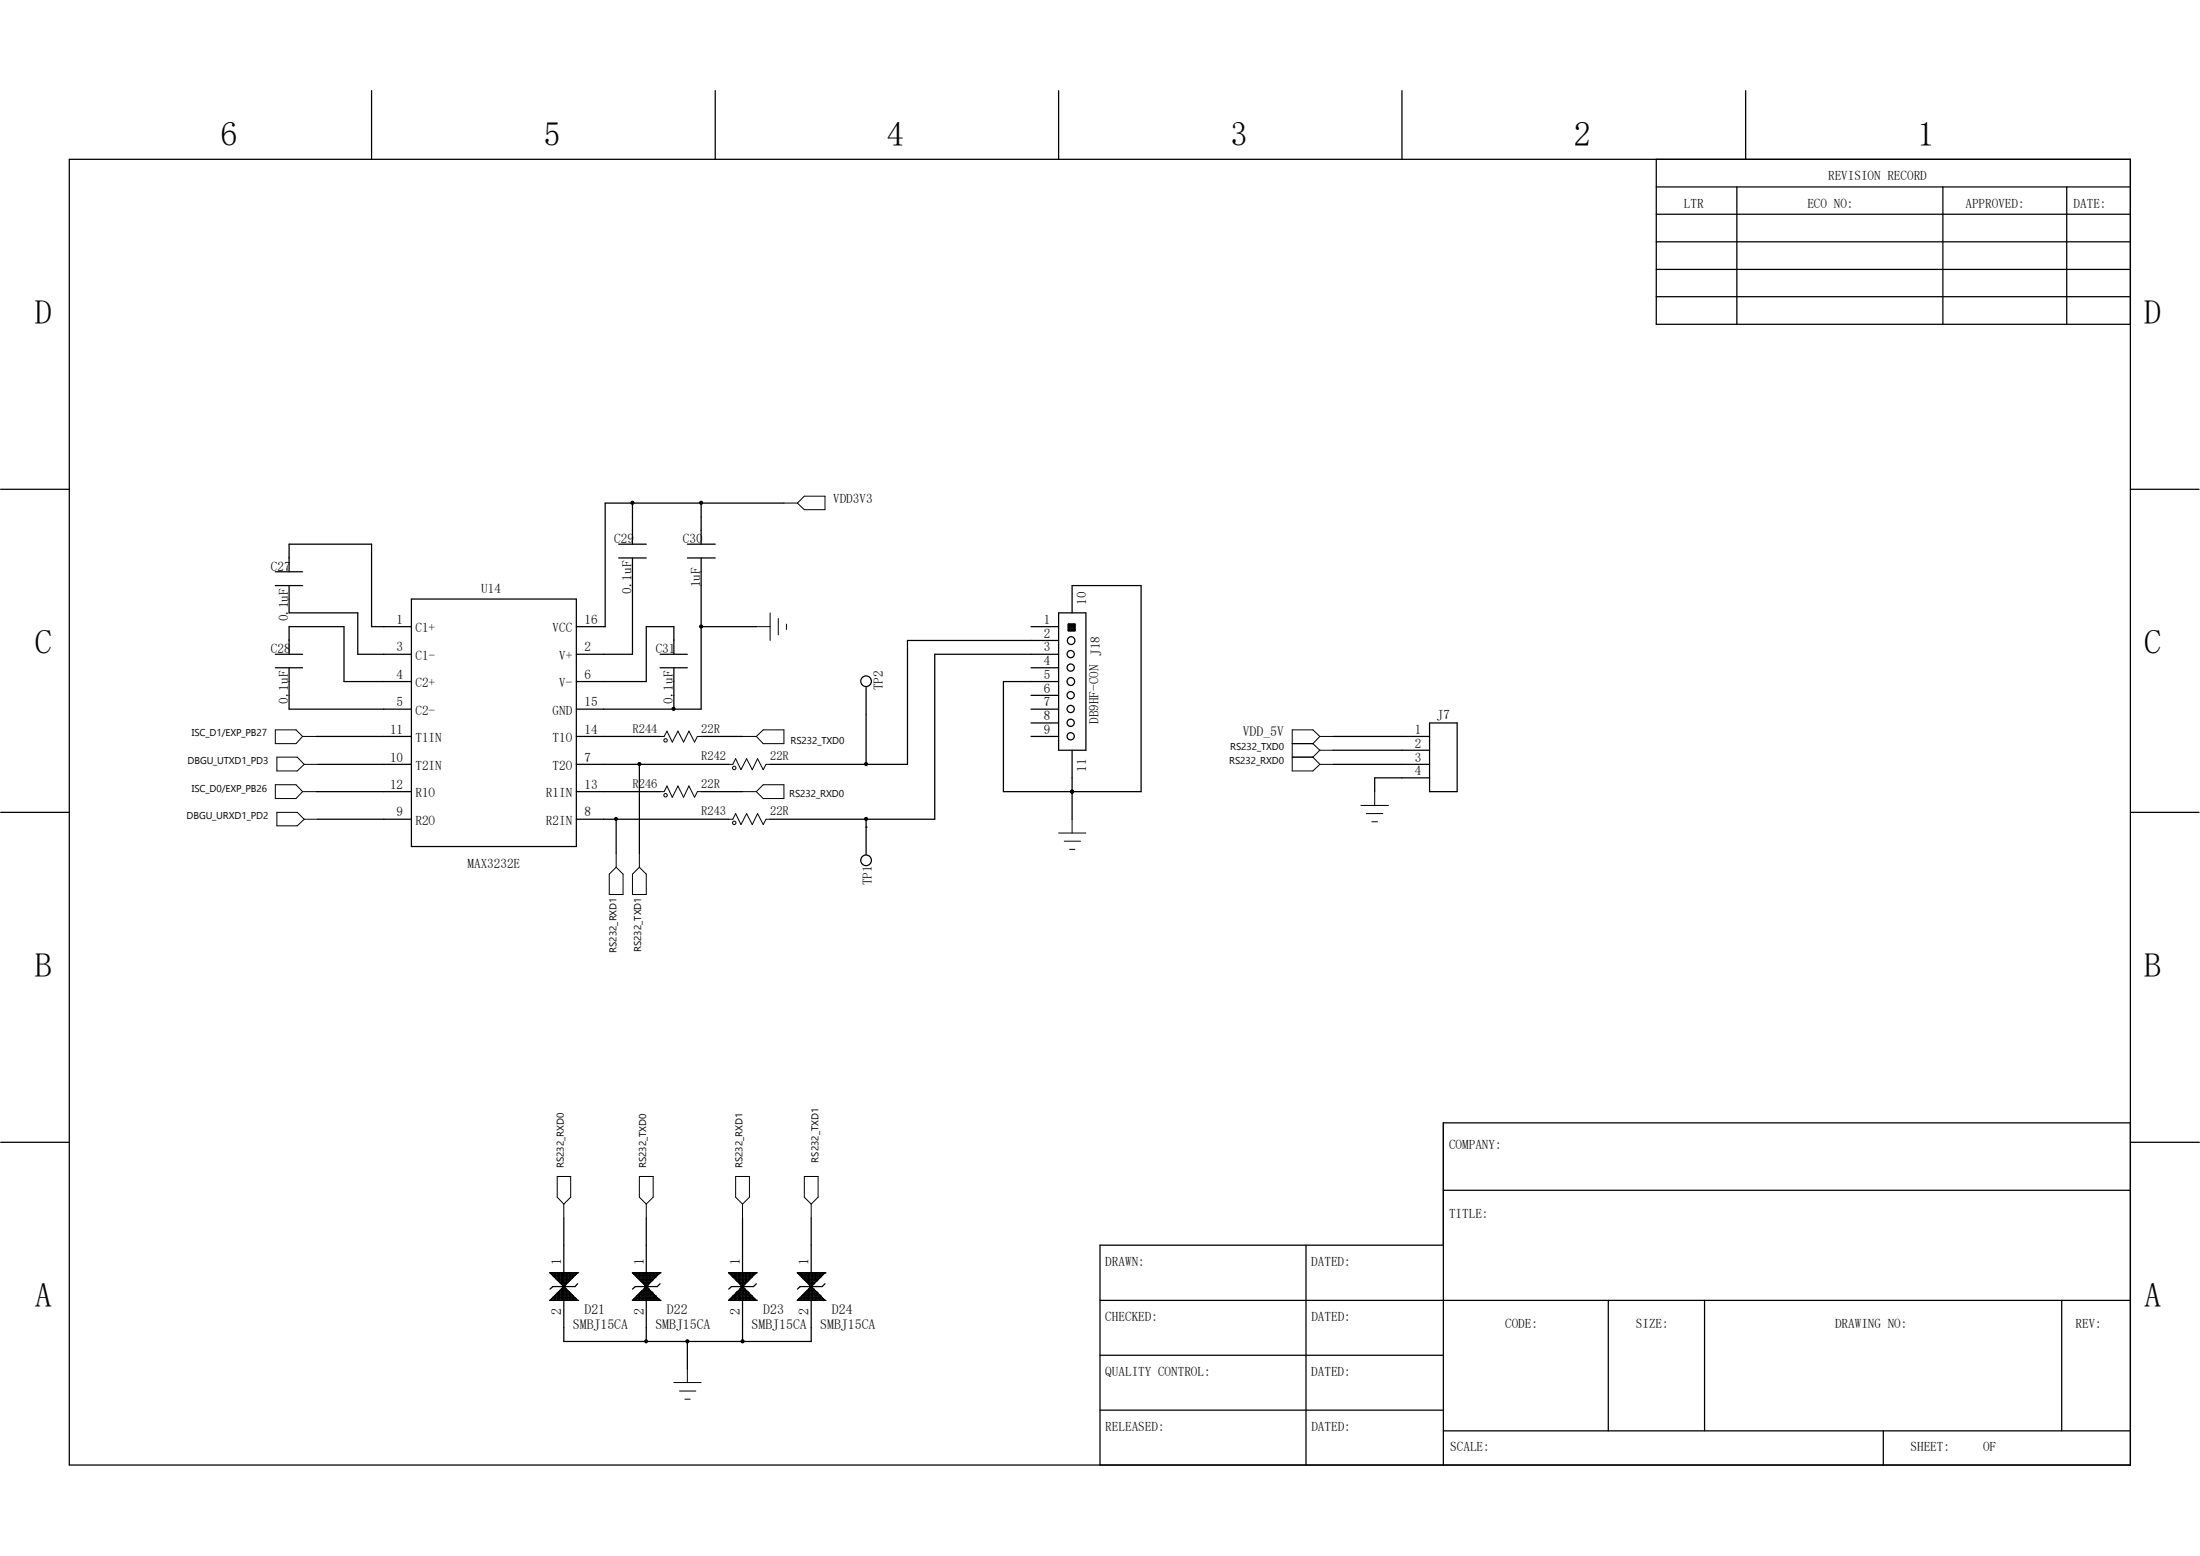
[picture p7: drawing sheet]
<svg xmlns="http://www.w3.org/2000/svg" width="297mm" height="210mm" viewBox="0 0 297 210" stroke-linecap="round" stroke-linejoin="round" font-family="sans-serif">
<g fill="none" stroke="#000" stroke-width=".17">
<path d="M50.2 12.2v9.3M96.6 12.2v9.3M142.9 12.2v9.3M189.3 12.2v9.3M235.7 12.2v9.3M9.4 21.5h278.2v176.2h-278.2zM223.6 25.2h64M223.6 28.9h64M223.6 36.4h64M223.6 21.5v22.3h64M223.6 32.6h64M234.5 25.2v18.6"/>
<path d="M262.3 25.2v18.6M279 25.2v18.6M223.6 40h64M.1 66h9.3M37.2 79h3.7M37.2 77.2h3.7M39 77.2v-3.8h11.2v11.2h5.3M39 79v3.7h9.3v5.6h7.2M83.5 75.3h3.7M83.5 73.4h3.7M85.4 75.3v13h-7.6M85.4 67.9v5.5"/>
<path d="M92.8 75.3h3.8M92.8 73.4h3.8M94.7 75.3v20.4h-16.9M94.7 67.9v5.5M105.8 67.9h-24.1v16.7h-3.9M287.6 66h9.3M37.2 88.3h3.7M37.2 90.1h3.7M39 88.3v-3.7h7.4v7.4h9.1M39 90.1v5.6h16.5M42.7 99.4h12.8M55.5 80.9h22.3v33.4h-22.3z"/>
<path d="M77.8 99.4h11.3M89.1 88.3h3.7M89.1 90.1h3.7M91 88.3v-3.7h-3.8v7.4h-9.4M91 90.1v5.6M94.7 84.6h7.4M94.7 99.4h5.5M116.9 92.8v10.4M139.2 84.6h3.7M139.2 95.7h3.7M139.2 99.4h3.7M139.2 90.1h3.7"/>
<path d="M139.2 93.9h3.7M139.2 97.6h3.7M142.9 82.7h3.7v18.6h-3.7zM142.9 88.3h-16.7v22.3h-22.2M142.9 86.4h-20.4v16.8h-18.5M144.2 84.6h.9M144.2 84.2h.9v.9h-.9zM144.2 85h.9M144.2 84.8h.9M144.2 84.4h.9M144.4 84.2v.9M144.6 84.2v.9"/>
<path d="M144.7 82.7v-3.7h9.4v27.8h-18.6v-14.8h7.4M144.7 84.2v.9M144.9 84.2v.9M180 99.4h13M193 97.6h3.7v9.2h-3.7zM.1 109.6h9.3M42.7 106.8h12.8M42.9 103.2h12.6M42.9 110.6h12.6M77.8 103.2h20.6M77.8 106.8h11.3M77.8 110.6h20.6"/>
<path d="M83.2 110.6v4.6M86.3 103.2v12M94.7 106.8h5.5M116.9 110.6h.1M116.9 111.6h.1M116.9 110.6v4.8M144.7 106.8h.1M144.7 101.3v9.3M180 103.2h13M180 101.3h13M193 105h-7.4v1.8M287.6 109.6h9.3"/>
<path d="M.1 154.2h9.3M287.6 151.6h-92.7v46.1M287.7 154.2h9.2M74.3 171.8h.1M74.3 175.5h.1M74.3 175.5h3.7M74.3 171.8h3.7M74.3 171.8l3.7 3.7M74.5 175.3h3.3v.2M74.5 171.8v.2M74.5 175.3v.2M74.6 171.8v.4"/>
<path d="M74.6 175.1v.4M74.6 175.1h3v.4M74.8 171.8v.6M74.8 175.5v-.6h2.6v.6M75 171.8v.8M75 174.7v.8M75 174.8h2.3v.7M75.2 171.8v1M75.2 175.5v-1h1.8v1M75.4 171.8v1.1M75.4 175.5v-1.1h1.5v1.1M75.6 171.8v1.3h1.1v-1.3"/>
<path d="M75.6 174.2v1.3M75.6 174.2h1.1v1.3M75.8 171.8v1.5M75.8 175.5v-1.5h.7v1.5M75.9 171.8v1.7h.4v-1.7M75.9 173.8v1.7M75.9 173.8h.4v1.7M76.1 173.7h.1M76.1 164.4v16.7h33.4v-16.7M76.5 171.8v1.5h-.7M76.9 171.8v1.1h-1.5M77 171.8v.9h-1.8"/>
<path d="M77.3 171.8v.7h-2.3M77.4 171.8v.5h-2.6M77.6 171.8v.3h-3M77.8 171.8v.2h-3.3M78 171.8h.1M78 175.5h.1M78 171.8l-3.7 3.7M78 173.3l-.4 .4h-3l-.3 .3M85.4 171.8h.1M85.4 175.5h.1M85.4 175.5h3.7M85.4 171.8h3.7"/>
<path d="M85.4 171.8l3.7 3.7M85.6 175.3h3.3v.2M85.6 171.8v.2M85.6 175.3v.2M85.8 175.1h2.9v.4M85.8 171.8v.4M85.8 175.1v.4M85.9 175.5v-.6h2.7v.6M85.9 171.8v.6M86.1 174.8h2.2v.7M86.1 171.8v.8M86.1 174.7v.8"/>
<path d="M86.3 175.5v-1h1.9v1M86.3 171.8v1M86.5 175.5v-1.1h1.5v1.1M86.5 171.8v1.1M86.7 171.8v1.3h1.1v-1.3M86.7 174.2h1.1v1.3M86.7 174.2v1.3M86.9 175.5v-1.5h.7v1.5M86.9 171.8v1.5M87.1 171.8v1.7h.4v-1.7M87.1 173.8h.4v1.7M87.1 173.8v1.7"/>
<path d="M87.2 173.7h.1M87.2 164.4v16.7M87.6 171.8v1.5h-.7M88 171.8v1.1h-1.5M88.2 171.8v.9h-1.9M88.3 171.8v.7h-2.2M88.6 171.8v.5h-2.7M88.7 171.8v.3h-2.9M88.9 171.8v.2h-3.3M89.1 171.8h.1M89.1 175.5h.1M89.1 173.3l-.4 .4h-2.9l-.4 .3"/>
<path d="M89.1 171.8l-3.7 3.7M98.4 171.8h.1M98.4 175.5h.1M98.4 175.5h3.7M98.4 171.8h3.7M98.4 171.8l3.7 3.7M98.6 175.3h3.3v.2M98.6 171.8v.2M98.6 175.3v.2M98.8 175.1h2.9v.4M98.8 171.8v.4M98.8 175.1v.4"/>
<path d="M98.9 175.5v-.6h2.7v.6M98.9 171.8v.6M99.1 174.8h2.2v.7M99.1 171.8v.8M99.1 174.7v.8M99.3 175.5v-1h1.9v1M99.3 171.8v1M99.5 175.5v-1.1h1.5v1.1M99.5 171.8v1.1M99.7 171.8v1.3h1.1v-1.3M99.7 174.2h1.1v1.3M99.7 174.2v1.3"/>
<path d="M99.9 175.5v-1.5h.7v1.5M99.9 171.8v1.5M100 171.8v1.7h.4v-1.7M100 173.8h.4v1.7M100 173.8v1.7M100.2 173.7h.1M100.2 164.4v16.7M100.6 171.8v1.5h-.7M101 171.8v1.1h-1.5M101.2 171.8v.9h-1.9M101.3 171.8v.7h-2.2M101.6 171.8v.5h-2.7"/>
<path d="M101.7 171.8v.3h-2.9M101.9 171.8v.2h-3.3M102.1 171.8h.1M102.1 175.5h.1M102.1 173.3l-.4 .4h-2.9l-.4 .3M102.1 171.8l-3.7 3.7M107.7 171.8h.1M107.7 175.5h.1M107.7 175.5h3.7M107.7 171.8h3.7M107.7 171.8l3.7 3.7M107.9 175.3h3.3v.2"/>
<path d="M107.9 171.8v.2M107.9 175.3v.2M108 175.1h3v.4M108 171.8v.4M108 175.1v.4M108.2 175.5v-.6h2.6v.6M108.2 171.8v.6M108.4 174.8h2.3v.7M108.4 171.8v.8M108.4 174.7v.8M108.6 175.5v-1h1.8v1M108.6 171.8v1"/>
<path d="M108.8 175.5v-1.1h1.5v1.1M108.8 171.8v1.1M109 171.8v1.3h1.1v-1.3M109 174.2h1.1v1.3M109 174.2v1.3M109.1 175.5v-1.5h.8v1.5M109.1 171.8v1.5M109.3 171.8v1.7h.4v-1.7M109.3 173.8h.4v1.7M109.3 173.8v1.7M109.5 173.7h.1M109.9 171.8v1.5h-.8"/>
<path d="M110.3 171.8v1.1h-1.5M110.4 171.8v.9h-1.8M110.7 171.8v.7h-2.3M110.8 171.8v.5h-2.6M111 171.8v.3h-3M111.2 171.8v.2h-3.3M111.4 171.8h.1M111.4 175.5h.1M111.4 173.3l-.4 .4h-3l-.3 .3M111.4 171.8l-3.7 3.7M148.5 175.5h139.1M176.3 168.1v29.6"/>
<path d="M194.9 160.7h92.7M194.9 168.1h-46.4v29.6M217.1 175.5v17.6M230.1 175.5v17.6M278.3 175.5v17.6M92.8 181.1v3.7M148.5 182.9h46.4M148.5 190.3h46.4M194.9 193.1h92.7M254.3 193.1v4.6"/>
<circle cx="116.9" cy="91.9" r=".72"/>
<circle cx="144.5" cy="88.3" r=".49"/>
<circle cx="144.5" cy="99.4" r=".49"/>
<circle cx="144.5" cy="90.1" r=".49"/>
<circle cx="144.5" cy="93.8" r=".49"/>
<circle cx="144.5" cy="95.7" r=".49"/>
<circle cx="144.5" cy="97.6" r=".49"/>
<circle cx="144.6" cy="92" r=".52"/>
<circle cx="144.6" cy="86.5" r=".52"/>
<circle cx="116.9" cy="116.1" r=".72"/>
</g>
<g fill="none" stroke="#000" stroke-width=".14">
<path d="M105.8 67.9h1.9M108.6 67h2.8v1.8h-2.8l-.9-.9zM37.2 98.5h2.8l.9 .9-.9 1h-2.8zM40.9 99.4h1.8M89.1 99.4h.6l.3-.7 .8 1.5 .7-1.5 .8 1.5 .7-1.5 .8 1.5 .3-.8h.6M100.2 99.4h1.9M102.1 99.4l.9-.9h2.8v1.9h-2.8zM102.1 84.6h1.9M104 82.7v3.7M105.1 83.5v2.2M106.2 84.2v.8M178.2 99.4h1.8"/>
<path d="M178.2 99.4l-1-.9h-2.7v5.6h2.7l1-.9M178.2 99.4l-1 1M37.2 105.9h2.8l.9 .9-.9 1h-2.8zM37.4 102.2h2.7l1 1-1 .9h-2.7zM37.4 109.6h2.7l1 1-1 .9h-2.7zM40.9 106.8h1.8M41.1 103.2h1.8M41.1 110.6h1.8M83.2 115.2v1.9M83.2 117.1l.9 .9v2.7h-1.8v-2.7zM86.3 117.1l.9 .9v2.7h-1.8v-2.7zM86.3 115.2v1.9"/>
<path d="M89.1 106.8h.6l.3-.7 .8 1.5 .7-1.5 .8 1.5 .7-1.5 .8 1.5 .3-.8h.6M98.4 103.2h.5l.4-.8 .7 1.5 .8-1.5 .8 1.5 .7-1.5 .7 1.5 .4-.7h.6M98.4 110.6h.5l.4-.8 .7 1.5 .8-1.5 .8 1.5 .7-1.5 .7 1.5 .4-.7h.6M100.2 106.8h1.9M103 105.9h2.8v1.9h-2.8l-.9-1zM142.9 112.4h3.7M143.7 113.5h2.2M144.4 114.6h.7M144.7 110.6v1.8M174.5 100.4h2.7M174.5 102.2h2.7M177.2 102.2l1 1"/>
<path d="M177.2 100.4l1 .9M178.2 103.2h1.8M178.2 101.3h1.8M178.2 101.3l-1 .9M183.7 108.7h3.8M184.4 109.8h2.3M185.2 110.9h.8M185.6 106.8v1.9M75.2 158.8h1.8v2.8l-.9 .9-.9-.9zM86.3 158.8h1.9v2.8l-1 .9-.9-.9zM99.3 158.8h1.9v2.8l-1 .9-.9-.9zM108.6 158.8h1.8v2.8l-.9 .9-.9-.9z"/>
<path d="M76.1 162.5v1.9M87.2 162.5v1.9M100.2 162.5v1.9M109.5 162.5v1.9M91 186.6h3.7M91.7 187.7h2.2M92.5 188.8h.7M92.8 184.8v1.8"/>
<circle cx="89.9" cy="99.9" r=".23"/>
<circle cx="89.9" cy="107.3" r=".23"/>
<circle cx="99.1" cy="103.7" r=".23"/>
<circle cx="99.1" cy="111.1" r=".23"/>
</g>
<g fill="#000" stroke="#000" stroke-width=".14">
<circle cx="85.4" cy="67.9" r=".21"/>
<circle cx="94.7" cy="67.9" r=".21"/>
<circle cx="90.9" cy="95.7" r=".21"/>
<circle cx="94.7" cy="84.6" r=".21"/>
<circle cx="83.2" cy="110.5" r=".2"/>
<circle cx="86.3" cy="103.1" r=".21"/>
<circle cx="116.9" cy="110.5" r=".21"/>
<circle cx="116.9" cy="103.1" r=".21"/>
<circle cx="144.7" cy="106.8" r=".21"/>
<circle cx="87.2" cy="181" r=".2"/>
<circle cx="92.8" cy="181" r=".21"/>
<circle cx="100.2" cy="181" r=".21"/>
</g>
<g font-size="4.6">
<text x="29.8" y="19.6">6</text>
<text x="73.4" y="19.6">5</text>
<text x="119.7" y="19.6">4</text>
<text x="166.1" y="19.6">3</text>
<text x="212.5" y="19.6">2</text>
<text x="258.9" y="19.6">1</text>
<text x="4.7" y="43.8">D</text>
<text x="289.5" y="43.8">D</text>
<text x="4.7" y="88.3">C</text>
<text x="289.5" y="88.3">C</text>
<text x="4.7" y="131.9">B</text>
<text x="289.5" y="131.9">B</text>
<text x="4.7" y="176.4">A</text>
<text x="289.5" y="176.4">A</text>
</g>
<g font-size="1.9">
<text x="167.8" y="99.4">VDD_5V</text>
<text x="75.8" y="170.7" transform="rotate(-90 75.8 170.7)">1</text>
<text x="86.9" y="170.7" transform="rotate(-90 86.9 170.7)">1</text>
<text x="99.9" y="170.7" transform="rotate(-90 99.9 170.7)">1</text>
<text x="109.1" y="170.7" transform="rotate(-90 109.1 170.7)">1</text>
<text x="75.8" y="177.5" transform="rotate(-90 75.8 177.5)">2</text>
<text x="77.3" y="179.3">SMBJ15CA</text>
<text x="78.9" y="177.4">D21</text>
<text x="86.9" y="177.5" transform="rotate(-90 86.9 177.5)">2</text>
<text x="88.5" y="179.3">SMBJ15CA</text>
<text x="90" y="177.4">D22</text>
<text x="99.9" y="177.5" transform="rotate(-90 99.9 177.5)">2</text>
<text x="101.5" y="179.3">SMBJ15CA</text>
<text x="103" y="177.4">D23</text>
<text x="109.1" y="177.5" transform="rotate(-90 109.1 177.5)">2</text>
<text x="110.7" y="179.3">SMBJ15CA</text>
<text x="112.3" y="177.4">D24</text>
</g>
<g font-size="1.8">
<text x="227.3" y="28">LTR</text>
<text x="244" y="28">ECO NO:</text>
<text x="246.8" y="24.3">REVISION RECORD</text>
<text x="265.3" y="28">APPROVED:</text>
<text x="280" y="28">DATE:</text>
<text x="112.5" y="67.9">VDD3V3</text>
<text x="36.6" y="77">C27</text>
<text x="82.9" y="73.3">C29</text>
<text x="92.2" y="73.3">C30</text>
<text x="38.9" y="83.9" transform="rotate(-90 38.9 83.9)">0.1uF</text>
<text x="65" y="80.1">U14</text>
<text x="85.3" y="80.1" transform="rotate(-90 85.3 80.1)">0.1uF</text>
<text x="94.5" y="79.2" transform="rotate(-90 94.5 79.2)">1uF</text>
<text x="146.6" y="81.6" transform="rotate(-90 146.6 81.6)">10</text>
<text x="36.6" y="88.2">C28</text>
<text x="53.6" y="84.2">1</text>
<text x="53.6" y="87.9">3</text>
<text x="56.1" y="85.3">C1+</text>
<text x="56.1" y="89.1">C1-</text>
<text x="74.6" y="85.3">VCC</text>
<text x="75.5" y="89.1">V+</text>
<text x="78.9" y="84.2">16</text>
<text x="78.9" y="87.9">2</text>
<text x="88.5" y="88.2">C31</text>
<text x="140.9" y="84.2">1</text>
<text x="140.9" y="86.1">2</text>
<text x="140.9" y="87.9">3</text>
<text x="140.9" y="89.8">4</text>
<text x="38.9" y="95" transform="rotate(-90 38.9 95)">0.1uF</text>
<text x="53.6" y="91.7">4</text>
<text x="53.6" y="95.3">5</text>
<text x="56.1" y="92.8">C2+</text>
<text x="75.5" y="92.8">V-</text>
<text x="78.9" y="91.7">6</text>
<text x="78.9" y="95.3">15</text>
<text x="90.8" y="95" transform="rotate(-90 90.8 95)">0.1uF</text>
<text x="119.2" y="93.2" transform="rotate(-90 119.2 93.2)">TP2</text>
<text x="140.9" y="91.7">5</text>
<text x="140.9" y="93.5">6</text>
<text x="140.9" y="95.3">7</text>
<text x="52.7" y="99.1">11</text>
<text x="56.1" y="96.5">C2-</text>
<text x="56.1" y="100.2">T1IN</text>
<text x="74.6" y="96.5">GND</text>
<text x="74.6" y="100.2">T1O</text>
<text x="78.9" y="99.1">14</text>
<text x="140.9" y="97.2">8</text>
<text x="140.9" y="99.1">9</text>
<text x="148.3" y="97.7" transform="rotate(-90 148.3 97.7)">DB9HF-CON J18</text>
<text x="191" y="99.1">1</text>
<text x="191" y="100.9">2</text>
<text x="194" y="97">J7</text>
<text x="52.7" y="102.8">10</text>
<text x="52.7" y="106.5">12</text>
<text x="56.1" y="103.9">T2IN</text>
<text x="56.1" y="107.6">R1O</text>
<text x="73.7" y="107.6">R1IN</text>
<text x="74.6" y="103.9">T2O</text>
<text x="78.9" y="102.8">7</text>
<text x="78.9" y="106.5">13</text>
<text x="146.6" y="104.2" transform="rotate(-90 146.6 104.2)">11</text>
<text x="191" y="102.8">3</text>
<text x="191" y="104.6">4</text>
<text x="53.6" y="110.2">9</text>
<text x="56.1" y="111.3">R2O</text>
<text x="73.7" y="111.3">R2IN</text>
<text x="78.9" y="110.2">8</text>
<text x="63.1" y="117.1">MAX3232E</text>
<text x="117.7" y="119.5" transform="rotate(-90 117.7 119.5)">TP1</text>
<text x="195.6" y="155.1">COMPANY:</text>
<text x="195.6" y="164.4">TITLE:</text>
<text x="149.2" y="170.9">DRAWN:</text>
<text x="177" y="170.9">DATED:</text>
<text x="149.2" y="178.3">CHECKED:</text>
<text x="177" y="178.3">DATED:</text>
<text x="203.2" y="179.2">CODE:</text>
<text x="220.9" y="179.2">SIZE:</text>
<text x="247.7" y="179.2">DRAWING NO:</text>
<text x="280.2" y="179.2">REV:</text>
<text x="149.2" y="185.7">QUALITY CONTROL:</text>
<text x="177" y="185.7">DATED:</text>
<text x="149.2" y="193.1">RELEASED:</text>
<text x="177" y="193.1">DATED:</text>
<text x="195.8" y="195.9">SCALE:</text>
<text x="257.9" y="195.9">SHEET:</text>
<text x="267.7" y="195.9">OF</text>
</g>
<g font-size="1.7">
<text x="85.4" y="98.9">R244</text>
<text x="94.7" y="98.9">22R</text>
<text x="85.4" y="106.3">R246</text>
<text x="94.7" y="102.6">R242</text>
<text x="94.7" y="106.3">22R</text>
<text x="104" y="102.6">22R</text>
<text x="94.7" y="110">R243</text>
<text x="104" y="110">22R</text>
</g>
<g font-size="1.3">
<text x="25.9" y="99.4">ISC_D1/EXP_PB27</text>
<text x="106.7" y="100.4">RS232_TXD0</text>
<text x="166.1" y="101.3">RS232_TXD0</text>
<text x="25.3" y="103.2">DBGU_UTXD1_PD3</text>
<text x="25.9" y="106.8">ISC_D0/EXP_PB26</text>
<text x="106.6" y="107.6">RS232_RXD0</text>
<text x="165.9" y="103.2">RS232_RXD0</text>
<text x="25.2" y="110.6">DBGU_URXD1_PD2</text>
<text x="83.2" y="128.6" transform="rotate(-90 83.2 128.6)">RS232_RXD1</text>
<text x="86.6" y="128.5" transform="rotate(-90 86.6 128.5)">RS232_TXD1</text>
<text x="76.1" y="157.7" transform="rotate(-90 76.1 157.7)">RS232_RXD0</text>
<text x="87.2" y="157.7" transform="rotate(-90 87.2 157.7)">RS232_TXD0</text>
<text x="100.2" y="157.7" transform="rotate(-90 100.2 157.7)">RS232_RXD1</text>
<text x="110.5" y="156.9" transform="rotate(-90 110.5 156.9)">RS232_TXD1</text>
</g>
</svg>
